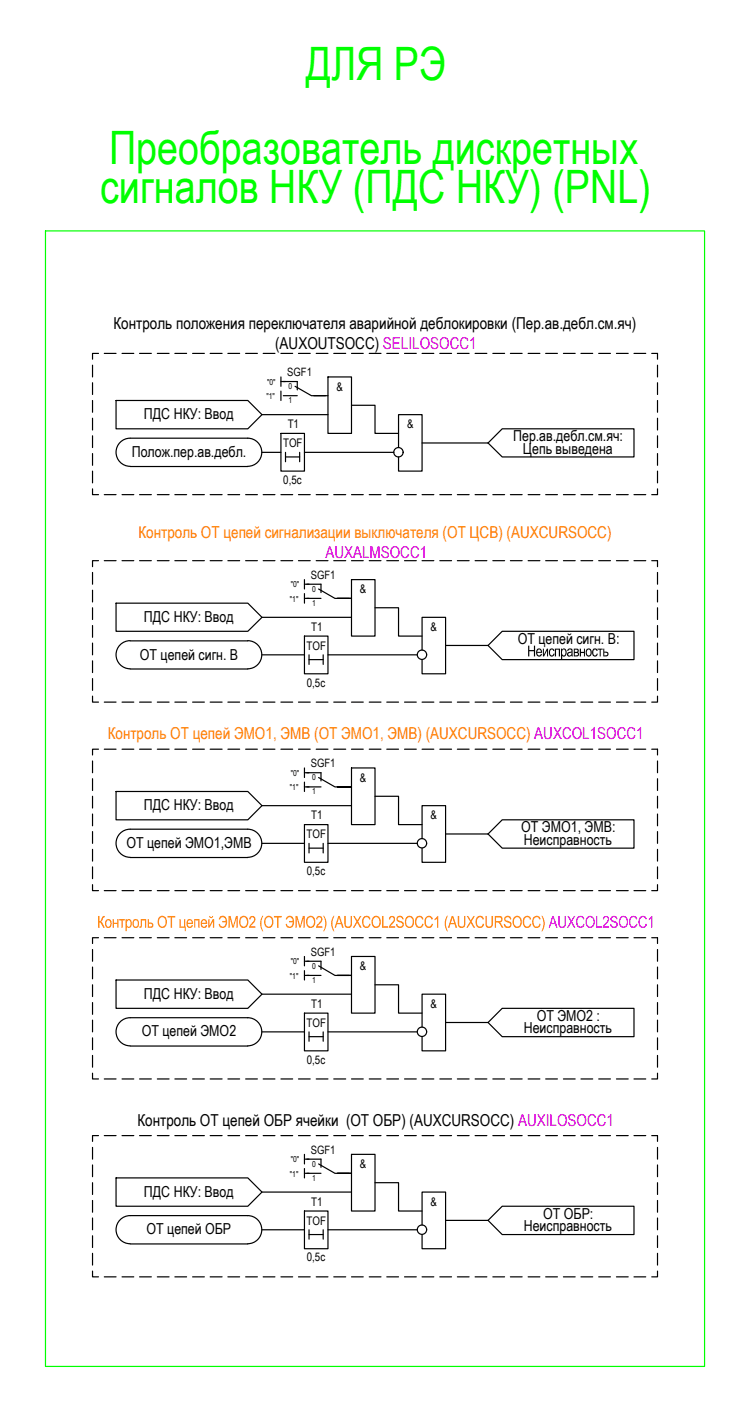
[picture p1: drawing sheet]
<svg xmlns="http://www.w3.org/2000/svg" width="157mm" height="297mm" viewBox="0 0 157 297" stroke-linecap="round" stroke-linejoin="round" font-family="sans-serif">
<!-- layer: 0 -->
<path d="M9.7 49h139.9v241h-139.9z" fill="none" stroke="#0f0" stroke-width=".25"/>
<g fill="none" stroke="#000" stroke-width=".25">
<path d="M19.6 77.5v2.5M20.9 75h-1.3v1.2M22.1 75h2.5M25.9 75h2.5M29.6 75h2.5M33.4 75h2.5M37.1 75h2.5M40.9 75h2.5M44.6 75h2.6M48.4 75h2.5M52.2 75h2.5M55.9 75h2.5"/>
<path d="M59.7 75h2.5M59.7 80v2M63.4 75h2.5M67.1 75h2.5M69.6 80h5v12h-5zM70.9 75h2.5M74.6 75h2.5M78.4 75h2.5M82.1 75h2.5M85.9 75h2.5M89.6 75h2.5M93.4 75h2.5"/>
<path d="M97.1 75h2.5M100.9 75h2.5M104.7 75h2.5M108.4 75h2.5M112.1 75h2.5M115.9 75h2.5M119.6 75h2.5M123.4 75h2.5M127.1 75h2.5M130.9 75h2.5M134.6 75h2.5M138.4 75h1.2v1.2"/>
<path d="M139.6 77.5v2.5M19.6 81.2v2.5M19.6 85v2.5M19.6 88.8v2.5M19.6 92.5v2.5M19.6 96.2v2.5M19.6 100v2.5M24.6 85h28l3 3-3 3h-28zM27.6 93a2.98 2.98 0 0 0-3 3 2.98 2.98 0 0 0 3 3M27.6 93h25a2.98 2.98 0 0 1 3 3 2.98 2.98 0 0 1-3 3M27.6 99h25M55.6 96h4.1"/>
<path d="M55.6 88h14M59.7 92h4.9v8h-4.9zM59.7 83v2M59.7 81h.9M60.6 96v2M60.6 97h3M63.6 96v2M64.6 96h19.1M66.6 84h3M74.6 86h5v6h5M84.6 95v-7h5v12h-5v-3M89.6 94h14"/>
<path d="M103.6 94l3-3h28v6h-28zM139.6 81.2v2.5M139.6 85v2.5M139.6 88.8v2.5M139.6 92.5v2.5M139.6 96.2v2.5M139.6 100v2.5M19.6 103.7v1.3h1.3M20.9 119h-1.3v1.2M22.1 105h2.5M22.1 119h2.5M25.9 105h2.5"/>
<path d="M25.9 119h2.5M29.6 105h2.5M29.6 119h2.5M33.4 105h2.5M33.4 119h2.5M37.1 105h2.5M37.1 119h2.5M40.9 105h2.5M40.9 119h2.5M44.6 105h2.6M44.6 119h2.6M48.4 105h2.5"/>
<path d="M48.4 119h2.5M52.2 105h2.5M52.2 119h2.5M55.9 105h2.5M55.9 119h2.5M59.7 105h2.5M59.7 119h2.5M63.4 105h2.5M63.4 119h2.5M67.1 105h2.5M67.1 119h2.5M70.9 105h2.5"/>
<path d="M70.9 119h2.5M74.6 105h2.5M74.6 119h2.5M78.4 105h2.5M78.4 119h2.5M82.1 105h2.5M82.1 119h2.5M85.9 105h2.5M85.9 119h2.5M89.6 105h2.5M89.6 119h2.5M93.4 105h2.5"/>
<path d="M93.4 119h2.5M97.1 105h2.5M97.1 119h2.5M100.9 105h2.5M100.9 119h2.5M104.7 105h2.5M104.7 119h2.5M108.4 105h2.5M108.4 119h2.5M112.1 105h2.5M112.1 119h2.5M115.9 105h2.5"/>
<path d="M115.9 119h2.5M119.6 105h2.5M119.6 119h2.5M123.4 105h2.5M123.4 119h2.5M127.1 105h2.5M127.1 119h2.5M130.9 105h2.5M130.9 119h2.5M134.6 105h2.5M134.6 119h2.5M138.4 119h1.2v1.2"/>
<path d="M139.6 103.7v1.3h-1.2M19.6 121.5v2.5M19.6 125.2v2.5M19.6 129v2.5M19.6 132.7v2.5M19.6 136.5v2.5M27.6 136a2.98 2.98 0 0 0-3 2.9 2.98 2.98 0 0 0 3 3M27.6 136h25M52.6 136a2.98 2.98 0 0 1 3 2.9 2.98 2.98 0 0 1-3 3M55.6 139h9M64.6 135h5v8h-5zM64.6 123v2"/>
<path d="M64.6 126v2M64.6 124h1M64.6 127h1M65.6 139v2M65.6 140h3M68.6 139v2M69.6 139h19.1M74.6 123h5v12h-5zM74.6 127h-3h3M79.6 129h5v6h5M89.6 138v-7h5v12h-5v-3M94.6 137h9"/>
<path d="M103.6 137l3-3h28v6h-28zM139.6 121.5v2.5M139.6 125.2v2.5M139.6 129v2.5M139.6 132.7v2.5M139.6 136.5v2.5M19.6 147.7v1.3h1.3M19.6 140.2v2.5M19.6 144v2.5M20.9 159h-1.3v1.2M22.1 149h2.5M22.1 159h2.5"/>
<path d="M25.9 149h2.5M25.9 159h2.5M27.6 142h25M29.6 149h2.5M29.6 159h2.5M33.4 149h2.5M33.4 159h2.5M37.1 149h2.5M37.1 159h2.5M40.9 149h2.5M40.9 159h2.5M44.6 149h2.6"/>
<path d="M44.6 159h2.6M48.4 149h2.5M48.4 159h2.5M52.2 149h2.5M52.2 159h2.5M55.9 149h2.5M55.9 159h2.5M59.7 149h2.5M59.7 159h2.5M63.4 149h2.5M63.4 159h2.5M67.1 149h2.5"/>
<path d="M67.1 159h2.5M70.9 149h2.5M70.9 159h2.5M74.6 149h2.5M74.6 159h2.5M78.4 149h2.5M78.4 159h2.5M82.1 149h2.5M82.1 159h2.5M85.9 149h2.5M85.9 159h2.5M89.6 149h2.5"/>
<path d="M89.6 159h2.5M93.4 149h2.5M93.4 159h2.5M97.1 149h2.5M97.1 159h2.5M100.9 149h2.5M100.9 159h2.5M104.7 149h2.5M104.7 159h2.5M108.4 149h2.5M108.4 159h2.5M112.1 149h2.5"/>
<path d="M112.1 159h2.5M115.9 149h2.5M115.9 159h2.5M119.6 149h2.5M119.6 159h2.5M123.4 149h2.5M123.4 159h2.5M127.1 149h2.5M127.1 159h2.5M130.9 149h2.5M130.9 159h2.5M134.6 149h2.5"/>
<path d="M134.6 159h2.5M138.4 159h1.2v1.2M139.6 147.7v1.3h-1.2M139.6 140.2v2.5M139.6 144v2.5M19.6 161.5v2.5M19.6 165.2v2.5M19.6 169v2.5M19.6 172.7v2.5M19.6 176.5v2.5M27.6 176a2.98 2.98 0 0 0-3 2.9 2.98 2.98 0 0 0 3 3M27.6 176h25a2.98 2.98 0 0 1 3 2.9 2.98 2.98 0 0 1-3 3"/>
<path d="M55.6 179h9M64.6 175h5v8h-5zM64.6 163v2M64.6 166v2M64.6 164h1M64.6 167h1M65.6 179v2M65.6 180h3M68.6 179v2M69.6 179h19.1M74.6 163h5v12h-5zM74.6 167h-3h3"/>
<path d="M79.6 169h5v6h5M89.6 178v-7h5v12h-5v-3M94.6 177h9M103.6 177l3-3h28v6h-28zM139.6 161.5v2.5M139.6 165.2v2.5M139.6 169v2.5M139.6 172.7v2.5M139.6 176.5v2.5M19.6 187.7v1.3h1.3M19.6 180.2v2.5M19.6 184v2.5"/>
<path d="M20.9 199h-1.3v1.2M22.1 189h2.5M22.1 199h2.5M25.9 189h2.5M25.9 199h2.5M27.6 182h25M29.6 189h2.5M29.6 199h2.5M33.4 189h2.5M33.4 199h2.5M37.1 189h2.5M37.1 199h2.5"/>
<path d="M40.9 189h2.5M40.9 199h2.5M44.6 189h2.6M44.6 199h2.6M48.4 189h2.5M48.4 199h2.5M52.2 189h2.5M52.2 199h2.5M55.9 189h2.5M55.9 199h2.5M59.7 189h2.5M59.7 199h2.5"/>
<path d="M63.4 189h2.5M63.4 199h2.5M67.1 189h2.5M67.1 199h2.5M70.9 189h2.5M70.9 199h2.5M74.6 189h2.5M74.6 199h2.5M78.4 189h2.5M78.4 199h2.5M82.1 189h2.5M82.1 199h2.5"/>
<path d="M85.9 189h2.5M85.9 199h2.5M89.6 189h2.5M89.6 199h2.5M93.4 189h2.5M93.4 199h2.5M97.1 189h2.5M97.1 199h2.5M100.9 189h2.5M100.9 199h2.5M104.7 189h2.5M104.7 199h2.5"/>
<path d="M108.4 189h2.5M108.4 199h2.5M112.1 189h2.5M112.1 199h2.5M115.9 189h2.5M115.9 199h2.5M119.6 189h2.5M119.6 199h2.5M123.4 189h2.5M123.4 199h2.5M127.1 189h2.5M127.1 199h2.5"/>
<path d="M130.9 189h2.5M130.9 199h2.5M134.6 189h2.5M134.6 199h2.5M138.4 199h1.2v1.2M139.6 187.7v1.3h-1.2M139.6 180.2v2.5M139.6 184v2.5M19.6 201.5v2.5M19.6 205.2v2.5M19.6 209v2.5M19.6 212.7v2.5"/>
<path d="M19.6 216.5v2.5M103.6 217l3-3h28v6h-28zM139.6 201.5v2.5M139.6 205.2v2.5M139.6 209v2.5M139.6 212.7v2.5M139.6 216.5v2.5M19.6 227.7v1.3h1.3M19.6 220.2v2.5M19.6 224v2.5M22.1 229h2.5M25.9 229h2.5"/>
<path d="M29.6 229h2.5M33.4 229h2.5M37.1 229h2.5M40.9 229h2.5M44.6 229h2.6M48.4 229h2.5M52.2 229h2.5M55.9 229h2.5M59.7 229h2.5M63.4 229h2.5M67.1 229h2.5M70.9 229h2.5"/>
<path d="M74.6 229h2.5M78.4 229h2.5M82.1 229h2.5M85.9 229h2.5M89.6 229h2.5M93.4 229h2.5M97.1 229h2.5M100.9 229h2.5M104.7 229h2.5M108.4 229h2.5M112.1 229h2.5M115.9 229h2.5"/>
<path d="M119.6 229h2.5M123.4 229h2.5M127.1 229h2.5M130.9 229h2.5M134.6 229h2.5M139.6 227.7v1.3h-1.2M139.6 220.2v2.5M139.6 224v2.5"/>
<circle cx="84.6" cy="96" r=".99"/>
<circle cx="89.6" cy="138.9" r=".99"/>
<circle cx="89.6" cy="178.9" r=".99"/>
</g>
<path d="M60.2 81h2.9v1.7M60.2 84h2.9M62.7 82l3.4 2h3M65.2 124h3v1.8M65.2 127h3M67.7 125l3.4 2h3M65.2 164h3v1.7M65.2 167h3M67.7 165l3.4 2h3" fill="none" stroke="#000" stroke-width=".25"/>
<!-- layer: 0 -->
<g fill="#000">
<path d="M112.1 137h.3v.9h1v-.9h.2v2.3h-.2v-1.1h-1v1.1h-.3zM115.3 137.6h.2v1.3l.6-1.3h.3v1.7h-.2v-1.3l-.7 1.3h-.2zM116.7 137.8l.2-.2h.5l.3 .5-.2 .1a.38 .38 0 0 0-.5-.3 .38 .38 0 0 0-.2 .6l.1 .5a.37 .37 0 0 0 .4 0 .37 .37 0 0 0 .2-.3h.2v.2l-.2 .4h-.4l-.4-.2-.2-.4zM117.8 137.6h1.1v1.7h-.2v-1.4h-.6v1.4h-.3zM123.1 137.6h.3v.7h.6v-.7h.2v1.7h-.2v-.7h-.6v.7h-.3zM125.9 137.8l.2-.2h.4l.4 .5-.2 .1a.38 .38 0 0 0-.6-.3 .38 .38 0 0 0-.1 .6v.3a.35 .35 0 0 0 .4 .3 .35 .35 0 0 0 .3-.4h.2v.1l-.3 .5h-.4l-.3-.2-.2-.9zM126.9 137.6h1.1v.3h-.4v1.4h-.3v-1.4h-.4z"/>
<path d="M114 137.9l.3-.3h.3l.4 .3 .1 .6h-1v.3l.2 .3 .4-.1 .2-.3 .2 .1-.3 .5h-.5l-.3-.2-.2-.4zM114.3 137.9l-.2 .4h.8l-.1-.1a.34 .34 0 0 0-.5-.3z"/>
<path d="M119.1 137.6h.2v.3l.3-.3h.3l.2 .2 .2 .4v.5l-.3 .6h-.4l-.2-.2v.8h-.3zM119.5 137.9l-.2 .8a.41 .41 0 0 0 .6 .3 .41 .41 0 0 0 .2-.5v-.3a.34 .34 0 0 0-.3-.3 .34 .34 0 0 0-.3 0z"/>
<path d="M120.5 137.8l.3-.2h.5l.2 .2 .2 1.5h-.3v-.2l-.7 .2-.3-.2 .1-.6 .5-.2a.27 .27 0 0 0 .3-.2 .27 .27 0 0 0-.4-.2l-.2 .3-.3-.1zM120.8 138.6a.33 .33 0 0 0 .2 .5 .33 .33 0 0 0 .3-.4l.1-.2z"/>
<path d="M121.8 137.6h.8l.3 .2v.4l-.2 .2 .2 .2v.4l-.1 .2-1 .1zM122.1 137.9v.4h.2a.25 .25 0 0 0 .3-.2 .25 .25 0 0 0-.3-.2zM122.1 138.6v.5h.3a.27 .27 0 0 0 .3-.3 .27 .27 0 0 0-.4-.2z"/>
<path d="M124.6 137.7l.6-.1 .3 .3 .2 .3-.2 .9-.4 .2h-.4l-.3-.5v-.6zM124.7 137.9l-.1 .7 .2 .5 .5-.1 .1-.8a.38 .38 0 0 0-.7-.3z"/>
<path d="M128.1 137.6h.2v.7h.5l.4 .2v.5l-.2 .2-.9 .1zM128.3 138.5v.6l.3-.1a.29 .29 0 0 0 .4-.2 .29 .29 0 0 0-.4-.3z"/>
</g>
<g fill="#ff7f00">
<path d="M35.6 194.4h1.6v.3h-.7v2.2h-.3v-2.2h-.6z"/>
<path d="M38.1 195.1h.3v1.5h.7v-1.5h.2l.2 2.5h-.3v-.7h-1.1z"/>
<path d="M41.2 195.1h1.2v1.8h-.3v-1.6h-.7v1.6h-.2z"/>
<path d="M46.6 194.7l.3-.3 .6-.1 .6 .5 .1 1.1-.4 .9-.9 .1-.5-.7 .3-.2 .2 .5 .3 .2 .6-.3 .1-.7h-.7v-.3h.7l-.1-.6-.3-.2h-.4l-.3 .2-.1 .3h-.3z"/>
<path d="M48.5 194.4h.4l.6 2.1 .6-2.1h.4v2.5h-.3v-2.1l-.6 2.1h-.2l-.6-2.1v2.1h-.3z"/>
<path d="M62.7 194.4h.4l.6 2.1 .6-2.1h.4v2.5h-.3v-2.1l-.6 2.1h-.2l-.6-2.1v2.1h-.3z"/>
<path d="M67.3 194.6l.3-.2h.4l.3 .2 .2 .3-.1 .6-1 1.1h1.1v.3h-1.4l.3-.7 .7-.8 .1-.4-.1-.2a.4 .4 0 0 0-.5-.1 .4 .4 0 0 0-.2 .4h-.3z"/>
<path d="M68.6 194.3h.2l.2 .2 .3 1.1v.8l-.5 1.2h-.2l.4-.9 .1-1.2z"/>
<path d="M70.8 194.3l.2 .1-.3 .7-.1 1 .4 1.5h-.2l-.2-.3-.3-1.1 .1-.9z"/>
<path d="M73.1 194.4h.3v1.9l.3 .3h.5l.2-.3 .1-1.9h.2v1.8l-.4 .7h-.8l-.3-.4z"/>
<path d="M75 194.4h.3l.6 .9 .6-.9h.3l-.8 1.2 .8 1.3h-.3l-.6-1.1-.7 1.1h-.3l.8-1.3z"/>
<path d="M77.2 194.6l.2-.2 .6-.1 .3 .2 .4 .5-.3 .1-.3-.4-.4-.1-.5 .5v1.1l.4 .4h.4l.3-.2 .1-.4 .3 .1-.2 .5-.4 .3-.8-.1-.3-.4-.1-1.1z"/>
<path d="M81.1 194.4h.3v2.2h1v.3h-1.3z"/>
<path d="M82.7 194.6l.4-.2h.3l.4 .2v.8l-.9 1.2h1v.3h-1.3v-.5l.8-.8 .2-.5a.4 .4 0 0 0-.4-.5 .4 .4 0 0 0-.3 .5h-.3z"/>
<path d="M84.3 194.6l.3-.2h.6l.4 .2 .1 .5h-.3l-.3-.5-.4 .1a.4 .4 0 0 0-.2 .5 .4 .4 0 0 0 .5 .2l.5 .2 .2 .3v.5l-.2 .3-.8 .2-.3-.1-.3-.5v-.2h.3l.2 .4 .5 .1a.46 .46 0 0 0 .3-.6 .46 .46 0 0 0-.6-.3l-.6-.4z"/>
<path d="M88.4 194.7l.4-.3 .4-.1 .6 .5 .1 .3h-.3l-.2-.4h-.6l-.4 .7 .1 .8 .4 .4h.5l.3-.6 .2 .1-.1 .3-.3 .4-.7 .1-.5-.4-.2-.5v-.8z"/>
<path d="M90.4 194.7l.3-.3 .5-.1 .4 .2 .3 .4v.2h-.2l-.3-.4-.5-.1-.3 .2-.2 .4v.8l.4 .6h.5l.4-.6 .3 .1-.3 .5-.4 .3h-.5l-.5-.5-.2-1.1z"/>
<path d="M92.9 194.4h.2v2.5h-.3v-2l-.5 .4v-.3z"/>
<path d="M94.9 194.3h.2l-.4 1v1.1l.4 1.2h-.2l-.4-1.2v-1.1z"/>
<path d="M97.2 194.4h.3v2l.3 .2h.3a.6 .6 0 0 0 .5-.8v-1.4h.2v1.9l-.1 .3-.4 .3h-.5l-.4-.2-.2-.7z"/>
<path d="M99.1 194.4h.3l.4 .7a.17 .17 0 0 0 .2 .2 .17 .17 0 0 0 .1-.2l.4-.7h.3l-.7 1.2 .8 1.3h-.4l-.5-1.1-.7 1.1h-.3l.8-1.3z"/>
<path d="M101.3 194.6l.3-.2 .5-.1 .6 .5v.3h-.2l-.2-.3-.5-.2-.5 .5v1.1l.4 .4h.4l.3-.2 .1-.4 .3 .1-.2 .5-.4 .3-.7-.1-.4-.4-.1-1z"/>
<path d="M103.1 194.4h.2l.1 1.8a.55 .55 0 0 0 .7 .4 .55 .55 0 0 0 .3-.8v-1.4h.3v1.6l-.2 .6-.4 .3h-.5l-.3-.2-.2-.4z"/>
<path d="M107.2 194.6l.5-.3 .5 .1 .3 .3v.4h-.2v-.3l-.3-.2-.5 .1a.43 .43 0 0 0-.1 .5 .43 .43 0 0 0 .5 .2l.6 .4 .1 .6-.3 .4-.7 .1-.5-.3-.1-.5h.2l.3 .5h.5l.3-.2v-.4l-1.1-.6-.1-.6z"/>
<path d="M111.3 194.6l.3-.2 .5-.1 .6 .5 .1 .3h-.3l-.3-.4h-.5l-.4 .6v.7l.4 .6h.4l.3-.2 .1-.4 .3 .1-.1 .5-.5 .3-.8-.1-.3-.4-.1-1.1z"/>
<path d="M113.3 194.6l.4-.2 .4-.1 .5 .4 .2 .4h-.3l-.2-.4h-.6l-.4 .6v.8l.4 .5h.4l.3-.2 .2-.4 .2 .1-.4 .7-.7 .1-.5-.3-.2-1.1z"/>
<path d="M115 194.3l.3 .3 .4 1.1-.1 1-.4 .9h-.2l.3-.9 .1-1z"/>
<path d="M33.8 194.6l.8-.3 .7 .5 .1 .5v.9l-.6 .7h-.6l-.6-.6-.1-1zM34 194.8l-.3 .7 .1 .7 .3 .3 .6 .1 .4-.6v-.9l-.5-.5z"/>
<path d="M39.8 195.3l.5-.3 .6 .3 .1 .8h-1.2l.4 .6 .3-.1 .2-.3h.2l-.2 .5-.6 .1-.3-.2-.2-.5zM40 195.4l-.1 .4h.8l-.2-.5z"/>
<path d="M42.8 195.3l.5-.3 .6 .3 .1 .8h-1.1v.3l.3 .3h.3l.2-.4h.3l-.3 .5-.6 .1-.4-.3-.1-1zM43.1 195.3l-.2 .5h.8l-.2-.5z"/>
<path d="M44.2 195.1h.3v1.3l.7-1.3h.3v1.8h-.3v-1.4l-.7 1.4h-.3zM44.4 194.4h.2a.25 .25 0 0 0 .2 .2 .25 .25 0 0 0 .3-.2h.2l-.1 .2-.3 .2h-.3z"/>
<path d="M51 194.8l.6-.5 .5 .1 .4 .3 .3 1-.1 .5-.5 .6-.7 .1-.5-.4-.2-.6zM51.4 194.7l-.3 .6v.9l.4 .4h.5l.4-.5v-.9l-.4-.5z"/>
<path d="M65.3 194.6l.8-.3 .4 .2 .3 .5 .1 1.2-.6 .7h-.7l-.5-.7-.1-.8zM65.6 194.7l-.3 .6v.9l.4 .4h.5l.4-.5v-.9l-.3-.5z"/>
<path d="M71.8 194.4h.3l.9 2.5h-.4l-.2-.8h-.9l-.2 .8h-.3zM72 194.6l-.4 1.3h.8z"/>
<path d="M79.3 194.6l.4-.3 .5 .1 .6 .6v1.1l-.2 .5-.4 .3h-.7l-.5-.7-.1-.9zM79.5 194.8l-.3 .6 .1 .8 .3 .4h.5l.5-.6-.1-1-.4-.4z"/>
<path d="M86.3 194.6l.5-.3 .5 .1 .5 .6 .1 1.1-.3 .5-.3 .3h-.7l-.6-.7v-.9zM86.5 194.8l-.3 .6 .1 .8 .4 .4h.5l.4-.6v-1l-.5-.4z"/>
<path d="M95.9 194.4h.3l.9 2.5h-.4l-.2-.8h-.9l-.2 .8h-.3zM96.1 194.6l-.4 1.3h.7z"/>
<path d="M105.1 194.4h1.1l.4 .3 .1 .6-.2 .3-.4 .1 .8 1.2h-.3l-.5-1-.3-.1h-.5v1.1h-.2zM105.3 194.7v.8h.9l.2-.3a.38 .38 0 0 0-.4-.5z"/>
<path d="M109.2 194.6l.8-.3 .4 .2 .3 .5v1.2l-.5 .7h-.7l-.6-.7-.1-.8zM109.5 194.7l-.3 .4-.1 .9 .4 .6h.6l.4-.5v-.9l-.4-.5z"/>
</g>
<g fill="#f0f">
<path d="M128.2 194.6l.7-.2 .4 .4-.1 .8-.9 1h1v.3h-1.3l.2-.6 .8-.9 .1-.4-.2-.3a.42 .42 0 0 0-.6 .4h-.3z"/>
<path d="M129.8 194.6l.4-.3 .6 .1 .3 .4v.3h-.2l-.1-.3-.3-.2-.4 .1a.43 .43 0 0 0-.1 .5 .43 .43 0 0 0 .5 .2l.6 .4 .1 .6-.3 .4-.8 .1-.4-.3-.2-.5h.3l.3 .5h.5l.3-.2v-.4l-1.2-.6-.1-.6z"/>
<path d="M133.9 194.6l.2-.2 .6-.1 .6 .5v.3h-.2l-.3-.4-.4-.1-.3 .2-.2 .4v.8l.4 .6h.4l.4-.6 .3 .1-.2 .5-.4 .3-.8-.1-.3-.4-.1-1.1z"/>
<path d="M135.9 194.6l.3-.2 .5-.1 .3 .2 .3 .4-.2 .2-.2-.4-.5-.1-.5 .5v1.1l.4 .4h.4l.3-.2 .1-.4 .3 .1-.2 .5-.5 .3-.6-.1-.5-.6v-.7z"/>
<path d="M138.3 194.4h.2v2.5h-.2v-2l-.5 .4v-.3z"/>
<path d="M131.7 194.6l.9-.3 .3 .2 .4 .5v1.2l-.6 .7-.7-.1-.5-.6-.1-.8zM132.1 194.7l-.4 .4v.9l.3 .5 .6 .1 .5-.5v-.9l-.4-.5z"/>
</g>
<g fill="none" stroke="#000" stroke-width=".25">
<path d="M24.6 128h28l3 3-3 3h-28zM55.6 131h19M24.6 168h28l3 3-3 3h-28zM55.6 171h19M24.6 208h28l3 3-3 3h-28zM27.6 216a2.98 2.98 0 0 0-3 2.9 2.98 2.98 0 0 0 3 3M27.6 216h25a2.98 2.98 0 0 1 3 2.9 2.98 2.98 0 0 1-3 3l-25 .1M55.6 219h9M55.6 211h19M64.6 215h5v8h-5zM64.6 203v2M64.6 206v2"/>
<path d="M64.6 204h1M64.6 207h1M65.6 219v2M65.6 220h3M68.6 219v2M69.6 219h19.1M74.6 203h5v12h-5zM74.6 207h-3h3M79.6 209h5v6h5M89.6 218v-7h5v12h-5v-3M94.6 217h9M19.6 243.5v2.5"/>
<path d="M19.6 247.2v2.5M19.6 251v2.5M19.6 254.7v2.5M19.6 258.5v2.5M20.9 241h-1.3v1.2M22.1 241h2.5M24.6 250h28l3 3-3 3h-28zM25.9 241h2.5M27.6 258a2.98 2.98 0 0 0-3 2.9 2.98 2.98 0 0 0 3 3M27.6 258h25a2.98 2.98 0 0 1 3 2.9 2.98 2.98 0 0 1-3 3l-25 .1M29.6 241h2.5M33.4 241h2.5"/>
<path d="M37.1 241h2.5M40.9 241h2.5M44.6 241h2.6M48.4 241h2.5M52.2 241h2.5M55.6 253h19M55.9 241h2.5M59.7 241h2.5M63.4 241h2.5M64.6 257h5v8h-5zM64.6 245v2M64.6 248v2"/>
<path d="M64.6 246h1M64.6 249h1M67.1 241h2.5M70.9 241h2.5M74.6 245h5v12h-5zM74.6 249h-3h3M74.6 241h2.5M78.4 241h2.5M79.6 251h5v6h5M82.1 241h2.5M85.9 241h2.5M89.6 260v-7h5v12h-5v-3"/>
<path d="M89.6 241h2.5M93.4 241h2.5M94.6 259h9M97.1 241h2.5M100.9 241h2.5M103.6 259l3-3h28v6h-28zM104.7 241h2.5M108.4 241h2.5M112.1 241h2.5M115.9 241h2.5M119.6 241h2.5M123.4 241h2.5"/>
<path d="M127.1 241h2.5M130.9 241h2.5M134.6 241h2.5M138.4 241h1.2v1.2M139.6 243.5v2.5M139.6 247.2v2.5M139.6 251v2.5M139.6 254.7v2.5M139.6 258.5v2.5M19.6 269.7v1.3h1.3M19.6 262.2v2.5M19.6 266v2.5"/>
<path d="M22.1 271h2.5M25.9 271h2.5M29.6 271h2.5M33.4 271h2.5M37.1 271h2.5M40.9 271h2.5M44.6 271h2.6M48.4 271h2.5M52.2 271h2.5M55.6 261h9M55.9 271h2.5M59.7 271h2.5"/>
<path d="M63.4 271h2.5M65.6 261v2M65.6 262h3M67.1 271h2.5M68.6 261v2M69.6 261h19.1M70.9 271h2.5M74.6 271h2.5M78.4 271h2.5M82.1 271h2.5M85.9 271h2.5M89.6 271h2.5"/>
<path d="M93.4 271h2.5M97.1 271h2.5M100.9 271h2.5M104.7 271h2.5M108.4 271h2.5M112.1 271h2.5M115.9 271h2.5M119.6 271h2.5M123.4 271h2.5M127.1 271h2.5M130.9 271h2.5M134.6 271h2.5"/>
<path d="M139.6 269.7v1.3h-1.2M139.6 262.2v2.5M139.6 266v2.5"/>
<circle cx="89.6" cy="218.9" r=".99"/>
<circle cx="89.6" cy="260.9" r=".99"/>
</g>
<path d="M65.2 204h3v1.7M65.2 207h3M67.7 205l3.4 2h3M65.2 246h3v1.7M65.2 249h3M67.7 247l3.4 2h3" fill="none" stroke="#000" stroke-width=".25"/>
<g font-size="9.8" fill="#0f0">
<text x="64.9" y="17">ДЛЯ РЭ</text>
<text x="23.2" y="34.9">Преобразователь дискретных</text>
<text x="21.3" y="43.1">сигналов НКУ (ПДС НКУ) (PNL)</text>
</g>
<g font-size="3.5">
<text x="24.1" y="69.8">Контроль положения переключателя аварийной деблокировки (Пер.ав.дебл.см.яч)</text>
<text x="58.4" y="74">(AUXOUTSOCC) SELILOSOCC1</text>
<text x="29.2" y="238.9">Контроль ОТ цепей ОБР ячейки (ОТ ОБР) (AUXCURSOCC) AUXILOSOCC1</text>
</g>
<g font-size="3.5" fill="#ff7f00">
<text x="29.4" y="114.1">Контроль ОТ цепей сигнализации выключателя (ОТ ЦСВ) (AUXCURSOCC)</text>
<text x="22.9" y="156.9">Контроль ОТ цепей ЭМО1, ЭМВ (ОТ ЭМО1, ЭМВ) (AUXCURSOCC) AUXCOL1SOCC1</text>
<text x="20.6" y="196.9">Контроль ОТ цепей ЭМО</text>
<text x="52.8" y="196.9">2 ( ОТ ЭМО</text>
</g>
<g font-size="3.5" fill="#f0f">
<text x="69.1" y="118.3">AUXALMSOCC1</text>
<text x="116.5" y="196.9">AUXCOL2SOCC1</text>
</g>
<g font-size="3.2">
<text x="30.6" y="89">ПДС НКУ: Ввод</text>
<text x="109" y="93.6">Пер.ав.дебл.см.яч:</text>
<text x="28" y="97">Полож.пер.ав.дебл.</text>
<text x="111" y="96.3">Цепь выведена</text>
<text x="30.6" y="132">ПДС НКУ: Ввод</text>
<text x="109.9" y="136.6">ОТ цепей сигн. В</text>
<text x="130.8" y="136.6">:</text>
<text x="29.7" y="140">ОТ цепей сигн. В</text>
<text x="30.6" y="172">ПДС НКУ: Ввод</text>
<text x="26.8" y="179.9">ОТ цепей ЭМО1,ЭМВ</text>
<text x="110.7" y="176.6">ОТ ЭМО1, ЭМВ:</text>
<text x="111.2" y="179.3">Неисправность</text>
<text x="30.6" y="211.9">ПДС НКУ: Ввод</text>
<text x="30.1" y="219.9">ОТ цепей ЭМО2</text>
<text x="111.2" y="219.3">Неисправность</text>
<text x="114" y="216.6">ОТ ЭМО2 :</text>
<text x="30.6" y="253.9">ПДС НКУ: Ввод</text>
<text x="31.1" y="261.9">ОТ цепей ОБР</text>
<text x="111.2" y="261.3">Неисправность</text>
<text x="115.4" y="258.6">ОТ ОБР:</text>
</g>
<g font-size="2.5">
<text x="71.4" y="82.9">&amp;</text>
<text x="60.1" y="94.9">TOF</text>
<text x="61.1" y="90.9">T1</text>
<text x="86.4" y="90.9">&amp;</text>
<text x="60.2" y="102.7">0,5с</text>
<text x="76.4" y="125.9">&amp;</text>
<text x="65.1" y="137.9">TOF</text>
<text x="66.1" y="133.9">T1</text>
<text x="91.4" y="133.9">&amp;</text>
<text x="65.2" y="145.7">0,5с</text>
<text x="76.4" y="165.9">&amp;</text>
<text x="66.1" y="173.9">T1</text>
<text x="91.4" y="173.9">&amp;</text>
<text x="65.1" y="177.9">TOF</text>
<text x="65.2" y="185.7">0,5с</text>
<text x="76.4" y="205.9">&amp;</text>
<text x="66.1" y="213.9">T1</text>
<text x="91.4" y="213.9">&amp;</text>
<text x="65.1" y="217.9">TOF</text>
<text x="65.2" y="225.7">0,5с</text>
<text x="76.4" y="247.9">&amp;</text>
<text x="66.1" y="255.9">T1</text>
<text x="91.4" y="255.9">&amp;</text>
<text x="65.1" y="259.9">TOF</text>
<text x="65.2" y="267.7">0,5с</text>
</g>
<g font-size="2.4">
<text x="61" y="79.9">SGF1</text>
<text x="66" y="122.9">SGF1</text>
<text x="66" y="162.8">SGF1</text>
<text x="66" y="202.8">SGF1</text>
<text x="66" y="244.8">SGF1</text>
</g>
<g font-size="1.7">
<text x="56.7" y="81.6">&quot;0&quot;</text>
<text x="61.3" y="82.6">0</text>
<text x="56.6" y="84.7">&quot;1&quot;</text>
<text x="61.3" y="85.6">1</text>
<text x="61.7" y="124.6">&quot;0&quot;</text>
<text x="66.3" y="125.6">0</text>
<text x="61.6" y="127.7">&quot;1&quot;</text>
<text x="66.3" y="128.6">1</text>
<text x="61.6" y="167.7">&quot;1&quot;</text>
<text x="61.7" y="164.6">&quot;0&quot;</text>
<text x="66.3" y="165.6">0</text>
<text x="66.3" y="168.6">1</text>
<text x="61.6" y="207.8">&quot;1&quot;</text>
<text x="61.7" y="204.6">&quot;0&quot;</text>
<text x="66.3" y="205.6">0</text>
<text x="66.3" y="208.6">1</text>
<text x="61.6" y="249.7">&quot;1&quot;</text>
<text x="61.7" y="246.6">&quot;0&quot;</text>
<text x="66.3" y="247.6">0</text>
<text x="66.3" y="250.6">1</text>
</g>
</svg>
